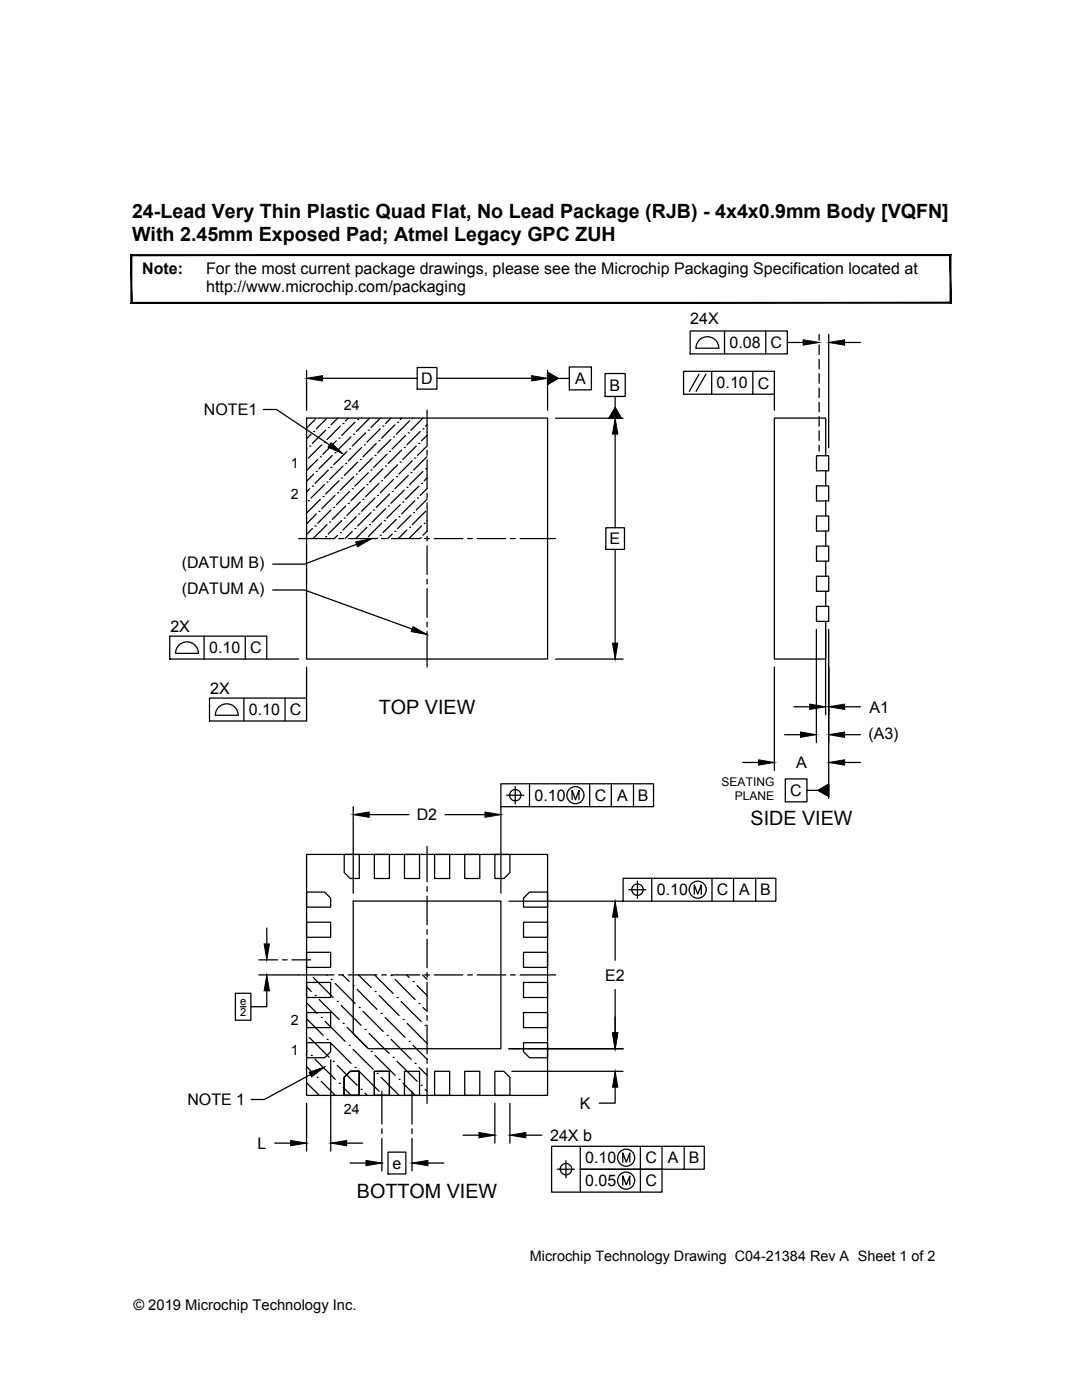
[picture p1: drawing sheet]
<svg xmlns="http://www.w3.org/2000/svg" width="216mm" height="279mm" viewBox="0 0 216 279" stroke-linecap="round" stroke-linejoin="round" font-family="sans-serif">
<!-- layer: K-VTOP-HTCH -->
<g fill="none" stroke="#000" stroke-width=".25">
<path d="M61.3 89.6l-.1 .1M61.5 99.9h.1M61.8 89h.1M61.8 97.5l-.6 .7M62.1 86.7l-.9 .8M62.3 97h.1M62.6 86.1h.1M62.6 94.6l-1.4 1.5M62.9 83.7l-1.7 1.7M63.1 94.1h.1M63.4 91.7l-2.2 2.2M63.9 91.2h.1"/>
<path d="M63.9 99.7l-2.6 2.6M64.2 88.8l-2.7 2.6M64.5 99.1h.1M64.7 88.2h.1M64.7 96.7l-2.6 2.7M65 85.9l-2.7 2.6M65.3 96.2h.1M65.3 83.4l-2.2 2.2M65.5 85.3h.1M65.5 93.8l-2.6 2.7M66 93.3h.1M66.3 90.9l-2.7 2.7"/>
<path d="M66.8 90.4h.1M66.8 98.9l-2.6 2.6M67.1 88l-2.6 2.6M67.4 98.3h.1M67.4 83.4l-1.4 1.4M67.6 87.4h.1M67.6 95.9l-2.6 2.7M67.9 85l-2.6 2.7M68.2 95.4h.1M68.4 84.5h.1M68.4 93l-2.6 2.7M69 92.5h.1"/>
<path d="M69.2 90.1l-2.6 2.7M69.5 83.4l-.5 .6M69.8 89.6h.1M69.8 98.1l-2.7 2.6M70 87.2l-2.6 2.6M70.3 97.5h.1M70.6 86.7h.1M70.6 95.1l-2.7 2.7M70.8 84.3l-2.6 2.6M71.1 94.6h.1M71.4 83.7h.1M71.4 92.2l-2.7 2.7"/>
<path d="M71.9 91.7h.1M72.2 89.3l-2.7 2.7M72.4 99.7h.1M72.7 88.8h.1M72.7 97.3l-2.7 2.6M73 86.4l-2.7 2.6M73.2 96.7h.1M73.5 85.9h.1M73.5 94.3l-2.7 2.7M73.7 83.5l-2.6 2.6M74 93.8h.1M74.3 91.4l-2.7 2.7"/>
<path d="M74.8 90.9h.1M74.8 99.4l-2.6 2.6M75.1 88.5l-2.7 2.7M75.4 98.9h.1M75.6 88h.1M75.6 96.5l-2.6 2.6M75.9 85.6l-2.7 2.6M75.9 83.4l-1.9 1.9M76.1 95.9h.1M76.4 85h.1M76.4 93.6l-2.7 2.6M76.9 93h.1"/>
<path d="M77.2 90.6l-2.7 2.7M77.7 90.1h.1M77.7 98.6l-2.6 2.7M78 87.7l-2.6 2.7M78 83.4l-1.1 1.1M78.3 98.1h.1M78.5 87.2h.1M78.5 95.7l-2.6 2.6M78.8 84.8l-2.7 2.6M79.1 95.1h.1M79.3 84.3h.1M79.3 92.8l-2.6 2.6"/>
<path d="M79.9 92.2h.1M80.1 89.8l-2.6 2.7M80.2 83.4l-.3 .3M80.7 89.3h.1M80.7 97.8l-2.7 2.7M80.9 86.9l-2.6 2.7M81.2 97.3h.1M81.5 86.4h.1M81.5 94.9l-2.7 2.6M81.7 84l-2.6 2.7M82 94.3h.1M82.3 83.5h.1"/>
<path d="M82.3 92l-2.7 2.6M82.8 91.4h.1M82.8 99.9l-2.7 2.7M83.1 89l-2.7 2.7M83.3 99.4h.1M83.6 88.5h.1M83.6 97l-2.7 2.7M83.9 86.1l-2.7 2.7M84.1 96.5h.1M84.4 85.6h.1M84.4 83.4l-2.4 2.5M84.4 94.1l-2.7 2.6"/>
<path d="M84.9 93.6h.1M85.2 91.2l-2.7 2.6M85.2 84.8l-.3 .2M85.2 86.9l-1.1 1.1M85.2 89l-1.9 1.9M85.2 95.4l-.6 .5M85.2 97.5l-1.3 1.4M85.2 99.6l-2.1 2.2M62.3 105.5l-1.1 1.2M62.9 105h.1M63.1 102.6l-1.9 1.9M63.6 102h.1"/>
<path d="M65 107.1h.1M65.3 104.7l-2.7 2.7M65.8 104.2h.1M66 101.8l-2.6 2.6M66.6 101.3h.1M67.4 106.8l-.7 .7M67.9 106.3h.1M68.2 103.9l-2.7 2.7M68.7 103.4h.1M69 101l-2.7 2.7M69.5 100.5h.1M70.3 106l-1.4 1.5"/>
<path d="M70.8 105.5h.1M71.1 103.1l-2.7 2.7M71.6 102.6h.1M71.9 100.2l-2.7 2.6M73.2 105.2l-2.2 2.3M73.7 104.7h.1M74 102.3l-2.6 2.7M74.5 101.8h.1M75.4 107.4l-.2 .1M75.9 106.8h.1M76.1 104.4l-2.6 2.7M76.7 103.9h.1"/>
<path d="M76.9 101.5l-2.6 2.7M77.5 101h.1M78.3 106.6l-.9 .9M78.8 106h.1M79.1 103.7l-2.7 2.6M79.6 103.1h.1M79.9 100.7l-2.7 2.7M80.4 100.2h.1M81.2 105.8l-1.7 1.7M81.7 105.2h.1M82 102.8l-2.7 2.7M82.5 102.3h.1"/>
<path d="M83.9 107.4h.1M84.1 105l-2.5 2.5M84.6 104.4h.1M84.9 102l-2.6 2.7M85.2 103.9h.1M85.2 106l-.8 .8"/>
</g>
<!-- layer: K-VTOP -->
<path d="M61.2 83.4h48.1v48.1h-48.1z" fill="none" stroke="#000" stroke-width=".25"/>
<!-- layer: K-VSID -->
<path d="M162.9 97h2.5v3h-2.5zM162.9 91h2.5v3h-2.5zM164.8 91v-7.6h-10.3v48.1h10.3v-7.5M164.8 94v3M164.8 100v3M162.9 115h2.5v3h-2.5zM162.9 109h2.5v3h-2.5zM162.9 103h2.5v3h-2.5zM164.8 106v3M164.8 112v3M164.8 118v3M162.9 121h2.5v3h-2.5z" fill="none" stroke="#000" stroke-width=".25"/>
<!-- layer: K-VBOT -->
<g fill="none" stroke="#000" stroke-width=".25">
<path d="M61.2 170.5h48.1v48.1h-48.1zM61.2 178h3.6l1.2 1.2v1.8h-4.8zM68.7 170.5h3v4.8h-1.8l-1.2-1.2zM70.5 179.8h29.4v29.5h-26.4l-3-3zM74.7 170.5h3v4.8h-3zM80.7 170.5h3v4.8h-3zM86.7 170.5h3v4.8h-3zM92.7 170.5h3v4.8h-3zM98.7 170.5h3v3.6l-1.2 1.2h-1.8zM104.5 179.2l1.2-1.2h3.6v3h-4.8zM61.2 190.1h4.8v3h-4.8zM61.2 196.1h4.8v3h-4.8z"/>
<path d="M61.2 184h4.8v3h-4.8zM104.5 190.1h4.8v3h-4.8zM104.5 196.1h4.8v3h-4.8zM104.5 184h4.8v3h-4.8zM61.2 202.1h4.8v3h-4.8zM61.2 208.1h4.8v1.8l-1.2 1.2h-3.6zM68.7 215l1.2-1.2h1.8v4.8h-3zM68.7 215v3.6h3h-3v-3.6l1.2-1.2h1.8v4.8v-4.8h-1.8zM74.7 213.8h3v4.8h-3zM80.7 213.8h3v4.8h-3zM86.7 213.8h3v4.8h-3zM92.7 213.8h3v4.8h-3z"/>
<path d="M98.7 213.8h1.8l1.2 1.2v3.6h-3zM104.5 202.1h4.8v3h-4.8zM104.5 208.1h4.8v3h-3.6l-1.2-1.2z"/>
</g>
<!-- layer: K-VBOT-HTCH -->
<g fill="none" stroke="#000" stroke-width=".25">
<path d="M61.2 196.9l.9 1M62.5 195.1l4 4M62.9 198.7h.1M63.7 199.5l4 4M65.2 194.6l.1 .1M66.1 195.5h.1M66.9 196.3l4 4M67.3 199.9h.1M68.3 194.6l1.4 1.3M70.5 196.7h.1M71.3 197.5l3.9 4M71.5 194.6l2.6 2.5"/>
<path d="M74.7 194.6l3.7 3.7M74.8 197.9h.1M75.6 198.7l4 3.9M78 194.7h.1M78.8 195.5l4 4M79.2 199.1h.1M80 199.9l4 4M81.1 194.6l.5 .5M82.4 195.9h.1M83.2 196.7l2 2M84.3 194.6l.9 .9M61.2 216.1l2.5 2.5"/>
<path d="M61.2 212.9l1.3 1.3M61.2 209.7l.1 .1M61.2 203.3l3.3 3.3M61.2 200.1l2.1 2.1M61.7 207l4 4M62.1 210.6h.1M62.9 211.4l4 4M63.3 215h.1M64.1 203.1h.1M64.1 215.8l2.8 2.8M64.9 203.9l4 3.9M65.3 207.4h.1"/>
<path d="M66.1 208.2l4 4M66.5 211.8h.1M67.3 212.6l4 4M67.7 216.2h.1M68.1 200.7l4 3.9M68.5 204.2h.1M68.5 217l1.6 1.6M69.3 205l4 4M69.7 208.6h.1M70.5 209.4l4 4M70.9 213h.1M71.7 201.1h.1"/>
<path d="M71.7 213.8l3.9 4M72.1 217.4h.1M72.5 201.8l4 4M72.9 205.4h.1M72.9 218.2l.4 .4M73.7 206.2l3.9 4M74.1 209.8h.1M74.8 210.6l4 4M75.2 214.2h.1M76.1 202.2h.1M76.1 215l3.6 3.6M76.5 218.6h.1"/>
<path d="M76.9 203.1l3.9 3.9M77.2 206.6h.1M78 207.4l4 4M78.4 211h.1M79.2 211.8l4 4M79.6 215.4h.1M80.4 203.5h.1M80.4 216.2l2.4 2.4M81.2 204.2l4 4M81.6 207.8h.1M82.4 208.6l2.8 2.8M82.8 212.2h.1"/>
<path d="M83.6 200.3h.1M83.6 213l1.6 1.6M84 216.6h.1M84.4 201.1l.8 .7M84.8 204.6h.1M84.8 217.4l.4 .4"/>
</g>
<!-- layer: P-VTOP-DIMS -->
<g fill="none" stroke="#000" stroke-width=".25">
<path d="M61.2 73.9v8M64.3 75.5h18.9M83.2 73.3h4v4.4h-4zM87.2 75.5h18.9M109.3 74.3l2.1 1.2-2.1 1.2zM109.3 73.9v8M111.4 75.5h2.2M113.6 73.2h4.4v4.6h-4.4zM120.7 74.5h4.1v4.6h-4.1zM122.7 79.1v2.2M52.5 81.7h2.7l10.6 7.1M110.8 83.5h13.5"/>
<path d="M122.7 81.3l1.3 2.2h-2.5zM122.7 86.6v18.7M54.4 117.8h6.4l21.4 7.7M71.2 108.6l-10.4 4h-6.4M120.9 105.3h3.7v4.3h-3.7zM122.7 109.6v18.8M33.9 127h19.3v4.5h-19.3zM35.7 128.8a2.28 2.28 0 0 1 2.5-.5 2.28 2.28 0 0 1 1.4 2.1h-4.6l.1-.6zM40.7 127v4.5M41.8 139.3h19.4v4.6h-19.4zM48.7 139.3v4.6M48.9 127v4.5"/>
<path d="M53.2 131.5h6.4M56.9 139.3v4.6M61.2 133.1v6.2M110.8 131.5h13.5M42.9 142.7h4.6M43 142.7a2.28 2.28 0 0 1 2.2-2.2 2.28 2.28 0 0 1 2.3 2.2"/>
</g>
<path d="M61.2 75.5l3.1-.5v1zM106.1 75l3.2 .5-3.2 .5zM109.3 74.3l2.1 1.2-2.1 1.2zM66.1 88.3l2.3 2.3-2.9-1.4zM122.7 83.5l.6 3.1h-1.1zM122.7 81.3l1.3 2.2h-2.5zM71 108.1l3.1-.6-2.7 1.6zM82.4 125.1l2.8 1.5-3.2-.6zM122.2 128.4h1.1l-.6 3.1z" fill="#000" stroke="#000" stroke-width=".2"/>
<!-- layer: P-VBOT-DIMS -->
<g fill="none" stroke="#000" stroke-width=".25">
<path d="M99.9 156.4h30.5v4.6h-30.5zM101.1 158.7h3.4M102.8 157v3.4M105.7 156.4v4.6M114.2 159.6v-1.8l.6 1.8 .7-1.8v1.8M117.7 156.4v4.6M122 156.4v4.6M126.4 156.4v4.6M70.5 161v17.3M73.7 162.6h7.9M88.8 162.6h8M99.9 161v17.3"/>
<path d="M101.5 179.9h22.8M124.3 175.3h30.5v4.6h-30.5zM125.5 177.6h3.4M127.2 175.9v3.4M130 175.3v4.6M138.5 178.4v-1.8l.7 1.8 .7-1.8v1.8M142.1 175.3v4.6M146.4 175.3v4.6M150.8 175.3v4.6M47 198.2h3.1v5.4h-3.1zM51.6 191.6h3.8M51.6 194.6h8"/>
<path d="M53.2 197.7v3.2h-3.1M53.2 185.2v3.2M56.3 191.6h1M58.3 191.6h3.7M122.7 183v8.6M122.7 197.5v8.6M48 200.9h1M61.9 214.5l-9.2 4.9h-2.6M66 211.5v18.2M76.2 217.8v6.5M82.2 217.8v6.5M101.5 209.3h22.8"/>
<path d="M102.1 213.8h22.2M122.7 217v3.2h-3.1M54.8 228.1h3.2M61.2 220.2v9.5M69.2 228.1h3.1M69.8 232.1h3.2M76.2 225.3v.9M76.2 227.2v6.5M77.4 229.9h3.6v4.4h-3.6zM82.2 225.3v.9M82.2 227.2v6.5M85.4 232.1h3.2"/>
<path d="M92.4 226.5h3.2M98.7 220.2v7.9M101.7 220.2v7.9M104.9 226.5h3.2M111.2 233.3h3.4M112.9 231.6v3.5M115.8 228.8v4.5h16.3v4.6h-22v-9.1h30.4v4.5h-24.7v4.6M124.3 231.9v-1.8l.7 1.8 .7-1.8v1.8M124.3 236.5v-1.8l.7 1.8 .7-1.8v1.8M127.8 228.8v9.1M132.1 228.8v4.5M136.5 228.8v4.5"/>
<circle cx="102.8" cy="158.7" r="1.13"/>
<circle cx="114.8" cy="158.7" r="1.7"/>
<circle cx="127.2" cy="177.6" r="1.14"/>
<circle cx="139.2" cy="177.6" r="1.7"/>
<circle cx="112.9" cy="233.3" r="1.14"/>
<circle cx="124.9" cy="235.6" r="1.7"/>
<circle cx="124.9" cy="231" r="1.7"/>
</g>
<g fill="#000" stroke="#000" stroke-width=".2">
<path d="M70.5 162.6l3.2-.5v1zM96.8 162.1l3.1 .5-3.1 .5zM52.7 188.4h1.1l-.6 3.2zM53.2 194.6l.6 3.1h-1.1zM122.7 179.9l.6 3.1h-1.1zM61.7 214l3-1-2.5 1.9zM122.2 206.1h1.1l-.6 3.2zM122.7 213.8l.6 3.2h-1.1zM58 227.6l3.2 .5-3.2 .6zM66 228.1l3.2-.5v1.1zM73 231.6l3.2 .5-3.2 .5zM82.2 232.1l3.2-.5v1z"/>
<path d="M95.6 226l3.1 .5-3.1 .6zM101.7 226.5l3.2-.5v1.1z"/>
</g>
<!-- layer: K-VBOT-CNTR -->
<g fill="none" stroke="#000" stroke-width=".25">
<path d="M85.2 168.9v7.1M85.2 177v.9M85.2 178.9v5.7M59.6 194.6h7M67.6 194.6h.9M69.5 194.6h5.7M76.2 194.6h.9M78.1 194.6h5.7M84.7 194.6h1M85.2 185.5v1M85.2 187.4v5.7M85.2 194.1v1"/>
<path d="M85.2 196v5.7M86.6 194.6h5.8M93.3 194.6h1M95.2 194.6h5.7M101.9 194.6h.9M103.8 194.6h7M85.2 202.7v.9M85.2 204.6v5.7M85.2 211.2v1M85.2 213.1v7.1"/>
</g>
<!-- layer: K-VTOP-CNTR -->
<g fill="none" stroke="#000" stroke-width=".25">
<path d="M85.2 81.9v7M85.2 89.9v.9M85.2 91.8v5.7M85.2 98.4v1M59.6 107.5h7M67.6 107.5h.9M69.5 107.5h5.7M76.2 107.5h.9M78.1 107.5h5.7M84.7 107.5h1M85.2 100.4v5.7M85.2 107v1"/>
<path d="M85.2 108.9v5.7M85.2 115.6v.9M85.2 117.5v5.7M86.6 107.5h5.8M93.3 107.5h1M95.2 107.5h5.7M101.9 107.5h.9M103.8 107.5h7M85.2 124.1v1M85.2 126v7.1"/>
</g>
<!-- layer: G-TEXT-DSCL -->
<path d="M26.1 60.5l163.5-.2h-163.3zM26.1 60.5l163.5-.2 .2 .2zM189.6 51v9.3l.2 .2zM189.8 50.8v9.7l-.2-9.5zM26.3 51h163.3l.2-.2zM26.1 50.8h163.7l-163.5 .2zM26.1 50.8l.2 9.5v-9.3zM26.1 50.8l.2 9.5-.2 .2z" fill="#000" stroke="#000" stroke-width=".2"/>
<!-- layer: P-VSID-DIMS -->
<g fill="none" stroke="#000" stroke-width=".25">
<path d="M136.4 74.1h18.1v4.6h-18.1zM137.7 66.1h19.4v4.5h-19.4zM138.9 69.5a2.28 2.28 0 0 1 2.2-2.3 2.28 2.28 0 0 1 2.3 2.3h-4.5M139.5 74.7l-2 3.4M140.9 74.7l-2 3.4M142 74.1v4.6M144.6 66.1v4.5M150.2 74.1v4.6M152.8 66.1v4.5M154.5 78.7v3.2M157.1 68.3h3.2M163.4 66.8v1.1"/>
<path d="M163.4 68.9v1.9M163.4 71.7v1.9M163.4 74.6v1.9M163.4 77.4v1.9M165.4 66.8v22.6M168.5 68.3h3.2M163.4 80.3v1.9M163.4 83.1v1.9M163.4 86v1.9M163.4 88.9v1.1M154.5 133.1v20.7M162.9 125.6v22.6"/>
<path d="M164.7 125.6v17M165.4 125.6v33.7M148.2 152.2h3.1M156.5 146.6h3.2M156.7 155.4h4.3v4.6h-4.3zM158.4 141.1h3.2M161 157.7h2.2M163.2 157.7l2.2-1.2v2.4zM168.5 152.2h3.2M168.5 146.6h3.2M168.5 141.1h3.2"/>
</g>
<path d="M160.3 67.8l3.1 .5-3.1 .6zM165.4 68.3l3.1-.5v1.1zM151.3 151.6l3.2 .6-3.2 .5zM159.7 146.1l3.2 .5-3.2 .6zM161.6 140.5l3.1 .6-3.1 .5zM163.2 157.7l2.2-1.2v2.4zM165.4 152.2l3.1-.6v1.1zM165.4 146.6l3.1-.5v1.1zM165.4 141.1l3.1-.6v1.1z" fill="#000" stroke="#000" stroke-width=".2"/>
<g font-size="3.9">
<text x="26.4" y="43.6">24-Lead Very Thin Plastic Quad Flat, No Lead Package (RJB) - 4x4x0.9mm Body [VQFN]</text>
<text x="26.4" y="48.1">With 2.45mm Exposed Pad; Atmel Legacy GPC ZUH</text>
<text x="75.6" y="142.5">TOP VIEW</text>
<text x="149.8" y="164.7">SIDE VIEW</text>
<text x="71.2" y="239.1">BOTTOM VIEW</text>
</g>
<g font-size="3.2">
<text x="28.4" y="54.7">Note:</text>
<text x="41.1" y="54.7">For the most current package drawings, please see the Microchip Packaging Specification located at</text>
<text x="41.1" y="58.3">http://www.microchip.com/packaging</text>
<text x="137.7" y="64.6">24X</text>
<text x="145.6" y="69.5">0.08</text>
<text x="153.8" y="69.5">C</text>
<text x="84" y="76.6">D</text>
<text x="114.7" y="76.7">A</text>
<text x="121.6" y="78">B</text>
<text x="143" y="77.5">0.10</text>
<text x="151.2" y="77.5">C</text>
<text x="40.7" y="82.8">NOTE1</text>
<text x="36.3" y="113.4">(DATUM B)</text>
<text x="121.6" y="108.6">E</text>
<text x="36.3" y="118.6">(DATUM A)</text>
<text x="34" y="126.2">2X</text>
<text x="41.7" y="130.4">0.10</text>
<text x="49.9" y="130.4">C</text>
<text x="41.9" y="138.5">2X</text>
<text x="49.7" y="142.7">0.10</text>
<text x="57.8" y="142.7">C</text>
<text x="173.5" y="142.2">A1</text>
<text x="173.3" y="147.4">(A3)</text>
<text x="158.9" y="153.3">A</text>
<text x="106.7" y="159.9">0.10</text>
<text x="118.7" y="159.9">C</text>
<text x="123.1" y="159.9">A</text>
<text x="127.3" y="159.9">B</text>
<text x="157.7" y="158.9">C</text>
<text x="83.1" y="163.7">D2</text>
<text x="131.1" y="178.7">0.10</text>
<text x="143" y="178.7">C</text>
<text x="147.5" y="178.7">A</text>
<text x="151.7" y="178.7">B</text>
<text x="120.8" y="195.7">E2</text>
<text x="37.4" y="220.6">NOTE 1</text>
<text x="115.7" y="221.3">K</text>
<text x="109.8" y="227.7">24X b</text>
<text x="51.4" y="229.3">L</text>
<text x="78.3" y="233.2">e</text>
<text x="116.8" y="232.2">0.10</text>
<text x="128.8" y="232.2">C</text>
<text x="133.2" y="232.2">A</text>
<text x="137.4" y="232.2">B</text>
<text x="116.8" y="236.8">0.05</text>
<text x="128.8" y="236.8">C</text>
</g>
<g font-size="2.9">
<text x="105.7" y="251.7">Microchip Technology Drawing C04-21384 Rev A Sheet 1 of 2</text>
<text x="26.6" y="261.4">© 2019 Microchip Technology Inc.</text>
</g>
<g font-size="2.8">
<text x="68.6" y="81.9">24</text>
<text x="58" y="93.5">1</text>
<text x="58" y="99.5">2</text>
<text x="58" y="204.6">2</text>
<text x="58" y="210.6">1</text>
<text x="68.6" y="222.2">24</text>
</g>
<g font-size="2.4">
<text x="144" y="156.8">SEATING</text>
<text x="146.6" y="159.7">PLANE</text>
</g>
<g font-size="2.2">
<text x="47.9" y="200.7">e</text>
<text x="47.9" y="202.8">2</text>
</g>
</svg>
